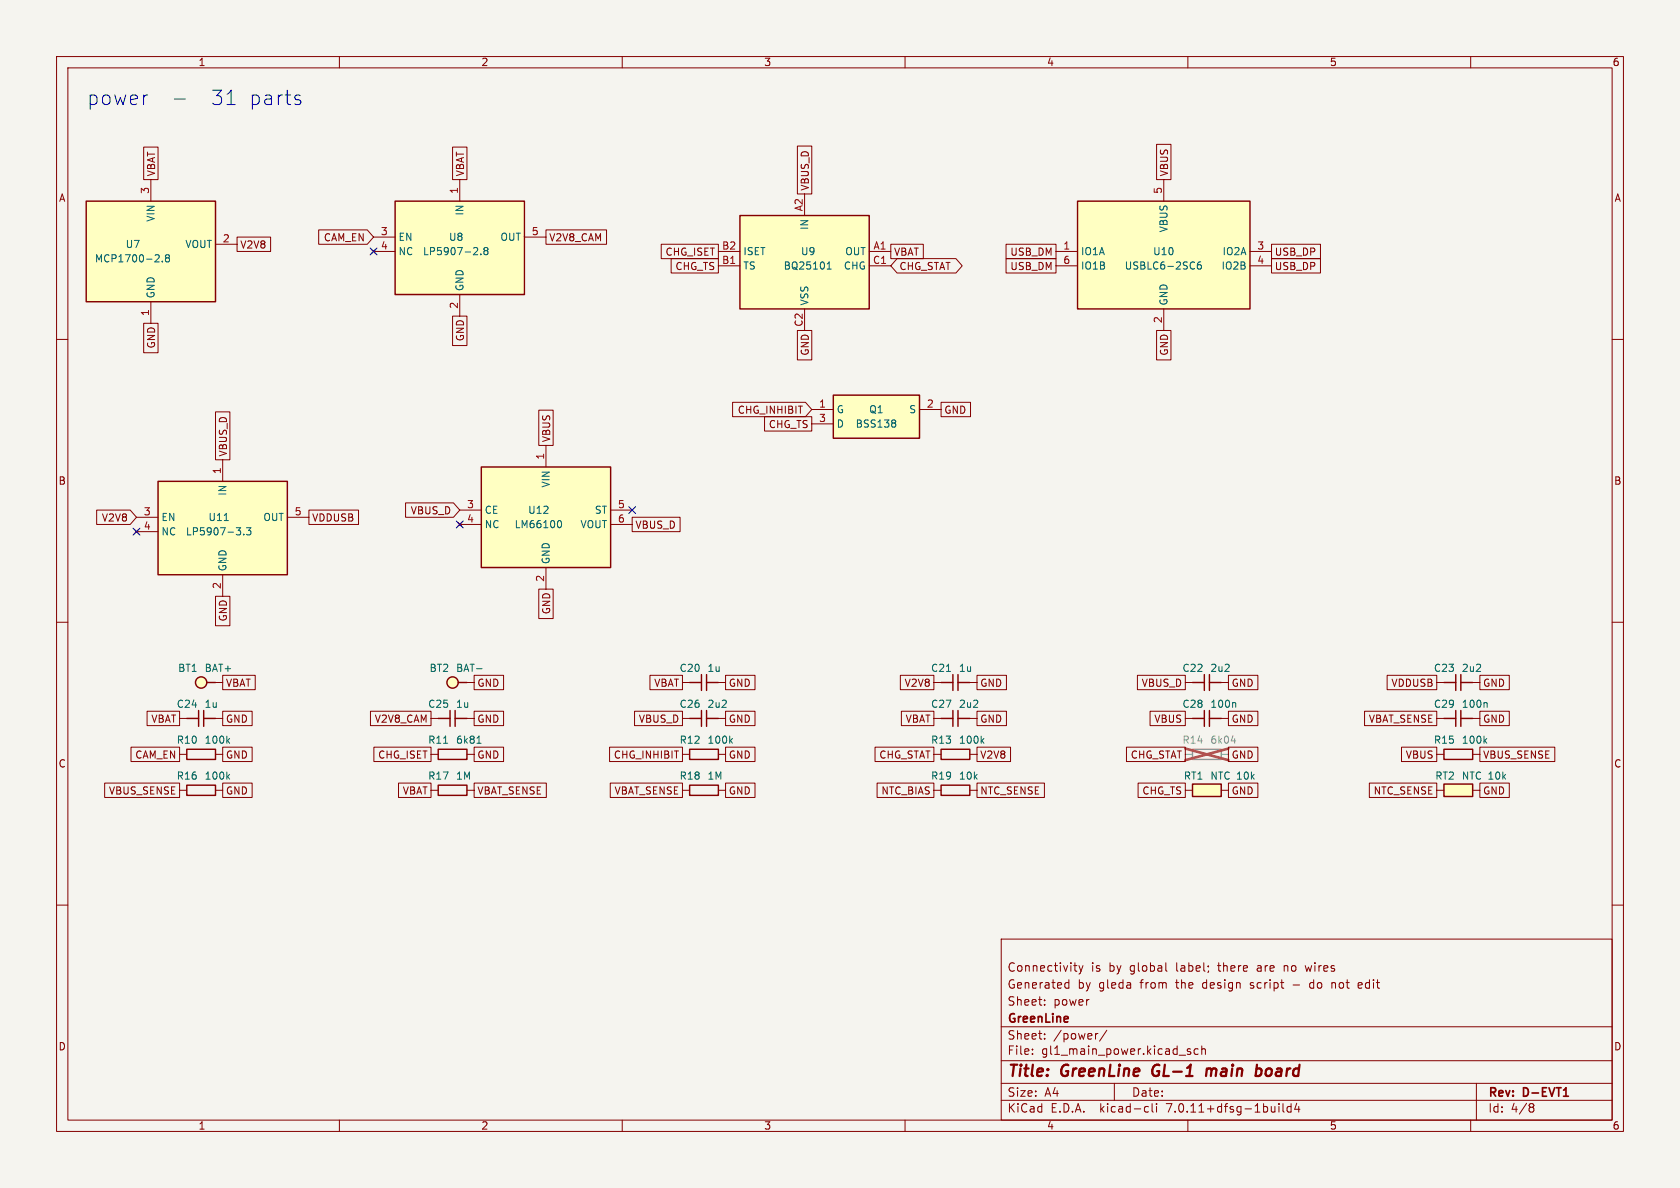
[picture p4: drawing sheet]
<svg xmlns="http://www.w3.org/2000/svg" width="297mm" height="210mm" viewBox="0 0 297 210" stroke-linecap="round" stroke-linejoin="round" font-family="sans-serif">
<path d="M0 0h297v210h-297z" fill="#f5f4ef" stroke="#f5f4ef" stroke-width=".18"/>
<g fill="none" stroke="#840000" stroke-width=".18">
<path d="M10 10h277v190h-277zM12 12h273v186h-273zM60 10v2M110 10v2M160 10v2M210 10v2M260 10v2M25.4 26h2.5v5.8h-2.5zM26.7 31.8v3.8M80 26h2.6v5.8h-2.6zM81.3 31.8v3.8M141 25.8h2.5v8.5h-2.5z"/>
<path d="M142.2 34.3v3.8M204.5 25.5h2.5v6.3h-2.5zM205.7 31.8v3.8M10 60h2M25.4 57.2h2.5v5.2h-2.5zM26.7 53.3v3.9M38.1 43.2h3.8M41.9 41.9h5.9v2.6h-5.9zM56.3 40.6h8.6l1.1 1.3-1.1 1.3h-8.6zM65.7 44.1l.7 .7M66 41.9h3.8M66 44.5h3.8"/>
<path d="M66.4 44.1l-.7 .7M80 55.9h2.6v5.2h-2.6zM81.3 52.1v3.8M92.7 41.9h3.8M96.5 40.6h10.7v2.6h-10.7zM116.9 43.2h10.1v2.5h-10.1zM118.7 45.7h8.3v2.6h-8.3zM127 44.5h3.8M127 47h3.8M141 58.4h2.5v5.2h-2.5zM142.2 54.6v3.8M153.7 44.5h3.8"/>
<path d="M153.7 47h3.8M157.5 43.2h5.7v2.5h-5.7zM158.6 45.7h10.4l1.1 1.3-1.1 1.3h-10.4l-1.1-1.3zM177.9 45.7h8.8v2.6h-8.8zM177.9 43.2h8.8v2.5h-8.8zM186.7 44.5h3.8M186.7 47h3.8M204.5 58.4h2.5v5.2h-2.5zM205.7 54.6v3.8M221 44.5h3.8M221 47h3.8M224.8 45.7h8.6v2.6h-8.6z"/>
<path d="M224.8 43.2h8.6v2.5h-8.6zM285 60h2M38.1 72.8h2.5v8.5h-2.5zM95.2 72.5h2.6v6.2h-2.6zM96.5 78.7v3.9M129.5 71.1h12.9l1.1 1.3-1.1 1.3h-12.9zM135.2 73.7h8.3v2.5h-8.3zM143.5 72.4h3.8M143.5 74.9h3.8M162.6 72.4h3.8M166.4 71.1h5.2v2.6h-5.2zM17.1 90.2h5.9l1.1 1.2-1.1 1.3h-5.9z"/>
<path d="M23.7 93.6l.8 .8M24.1 91.4h3.8M24.1 94h3.8M24.5 93.6l-.8 .8M39.4 81.3v3.8M50.8 91.4h3.8M54.6 90.2h8.8v2.5h-8.8zM71.7 88.9h8.5l1.1 1.3-1.1 1.2h-8.5zM80.9 92.3l.8 .8M81.3 90.2h3.8M81.3 92.7h3.8M81.7 92.3l-.8 .8"/>
<path d="M107.9 90.2h3.9M107.9 92.7h3.9M111.8 91.4h8.4v2.6h-8.4zM10 110h2M38.1 105.4h2.5v5.2h-2.5zM39.4 119.4h5.7v2.5h-5.7zM39.4 101.6v3.8M83.8 119.4h5.2v2.5h-5.2zM95.2 104.1h2.6v5.2h-2.6zM96.5 100.3v3.8M114.9 119.4h5.7v2.5h-5.7zM128.3 119.4h5.2v2.5h-5.2z"/>
<path d="M159.2 119.4h5.9v2.5h-5.9zM172.7 119.4h5.2v2.5h-5.2zM201.1 119.4h8.4v2.5h-8.4zM217.2 119.4h5.2v2.5h-5.2zM245.2 119.4h8.8v2.5h-8.8zM261.6 119.4h5.2v2.5h-5.2zM285 110h2M18.5 138.4h13.2v2.6h-13.2zM23.2 132.1h8.5v2.5h-8.5zM26 125.7h5.7v2.6h-5.7zM31.7 133.4h1.3M31.7 127h1.3"/>
<path d="M31.7 139.7h1.3M38.1 133.4h1.3M38.1 120.7h1.3M38.1 127h1.3M38.1 139.7h1.3M39.4 125.7h5.2v2.6h-5.2zM39.4 132.1h5.2v2.5h-5.2zM39.4 138.4h5.2v2.6h-5.2zM65.5 125.7h10.7v2.6h-10.7zM66.1 132.1h10.1v2.5h-10.1zM70.5 138.4h5.7v2.6h-5.7zM76.2 133.4h1.3"/>
<path d="M76.2 127h1.3M76.2 139.7h1.3M82.5 133.4h1.3M82.5 120.7h1.3M82.5 127h1.3M82.5 139.7h1.3M83.8 132.1h5.2v2.5h-5.2zM83.8 125.7h5.2v2.6h-5.2zM83.8 138.4h12.8v2.6h-12.8zM107.8 132.1h12.8v2.5h-12.8zM107.9 138.4h12.7v2.6h-12.7zM112.2 125.7h8.4v2.6h-8.4z"/>
<path d="M120.6 133.4h1.3M120.6 120.7h1.3M120.6 127h1.3M120.6 139.7h1.3M127 133.4h1.3M127 120.7h1.3M127 127h1.3M127 139.7h1.3M128.3 132.1h5.2v2.5h-5.2zM128.3 138.4h5.2v2.6h-5.2zM128.3 125.7h5.2v2.6h-5.2zM154.7 132.1h10.4v2.5h-10.4z"/>
<path d="M155.1 138.4h10v2.6h-10zM159.4 125.7h5.7v2.6h-5.7zM165.1 133.4h1.3M165.1 120.7h1.3M165.1 127h1.3M165.1 139.7h1.3M171.4 133.4h1.3M171.4 120.7h1.3M171.4 127h1.3M171.4 139.7h1.3M172.7 138.4h11.9v2.6h-11.9zM172.7 132.1h6v2.5h-6z"/>
<path d="M172.7 125.7h5.2v2.6h-5.2zM199.1 132.1h10.4v2.5h-10.4zM201.2 138.4h8.3v2.6h-8.3zM203.3 125.7h6.2v2.6h-6.2zM209.5 120.7h1.3M209.5 127h1.3M209.5 139.7h1.3M215.9 120.7h1.3M215.9 127h1.3M215.9 139.7h1.3M217.2 138.4h5.2v2.6h-5.2zM217.2 132.1h5.2v2.5h-5.2z"/>
<path d="M217.2 125.7h5.2v2.6h-5.2zM241.2 125.7h12.8v2.6h-12.8zM242.1 138.4h11.9v2.6h-11.9zM247.8 132.1h6.2v2.5h-6.2zM254 133.4h1.3M254 120.7h1.3M254 127h1.3M254 139.7h1.3M260.3 133.4h1.3M260.3 120.7h1.3M260.3 127h1.3M260.3 139.7h1.3"/>
<path d="M261.6 132.1h13.3v2.5h-13.3zM261.6 125.7h5.2v2.6h-5.2zM261.6 138.4h5.2v2.6h-5.2zM10 160h2M285 160h2M177 166h108v32h-108zM184.7 176.8v.1M184.7 177.6v.1M188.4 174.6h.6M188.4 173.8h.6M189 173.2v1.5M189.8 170.7h.6"/>
<path d="M190 171.5l.4 .2M190.7 170.7l.4 1M191.1 171.7l-.1 .4-.3 .1M191.5 170.7l-.4 1M206.1 170.2v1.3l.2 .2M227 170.7v1M227.1 170.8h-.1M228.6 174.1h1.1M230.7 170.7l.3 1M231.8 173.7l-.3 .3v.4l.3 .3M235.5 173.7v1M235.9 173.7l-.4 .1"/>
<path d="M240.7 173.8l-.4-.1-.2 .2 .1 .7h.5M240.8 174.1l-.7 .1M60 198v2M110 198v2M160 198v2M177 194.5h108M177 191.5h108M177 187.5h108M177 181.5h108M182.5 186.3v.1M182.5 185.5v.1M184.7 183.6v.1"/>
<path d="M184.7 182.8v.1M194.1 182.7l-.3 .1M195.7 182.1l-1.3 2M197 191.5v3M202.6 195.6l.4 .1M203 196.5l-.4 .1M203.7 195.1v1.3l.2 .2M204.5 195.1v.1M204.5 195.6v1M210 198v2M210.5 185.5l-.4-.1-.2 .2 .1 .2 .5 .2v.3h-.6M211.8 185.5l-.4-.1-.3 .3v.4l.1 .2h.6"/>
<path d="M212.5 185.5l.2-.1 .3 .1 .1 .9M212.5 184.9v1.5M226.1 195.1v.1M226.1 195.6v1M226.8 195.1v1.3l.2 .2M228.2 195.7l-.4-.1-.3 .3v.4l.2 .2h.5M228.2 195.1v1.5M229.2 195l-.3 1.1h.9M229.6 195.6v1M260 198v2M261 191.5v6.5M270.6 195.1h.3l.3 .3-.3 .3"/>
<path d="M270.6 195.7h.3M270.9 195.7l.2 .2 .1 .4-.3 .3h-.3"/>
</g>
<path d="M276.4 193.8h.9" fill="none" stroke="#840000" stroke-width=".3"/>
<path d="M204 188.5a1.27 1.27 0 0 0 0 1.6M213.4 188.9l-.2 1.3M214.1 189a.57 .57 0 0 0-.8 .1M214.2 189.2l-.1 1M222.3 188.9h.4l.3 .2v.7a.66 .66 0 0 1-.8 .4" fill="none" stroke="#840000" stroke-width=".4"/>
<g fill="none" stroke="#840000" stroke-width=".25">
<path d="M15.2 35.6h22.9v17.7h-22.9zM69.8 35.6h22.9v16.5h-22.9zM130.8 38.1h22.9v16.5h-22.9zM190.5 35.6h30.5v19h-30.5zM147.3 69.9h15.3v7.6h-15.3zM27.9 85.1h22.9v16.5h-22.9zM85.1 82.6h22.8v17.7h-22.8zM124 119.2v2.9M124.9 119.2v2.9M168.5 119.2v2.9M169.4 119.2v2.9M212.9 119.2v2.9"/>
<path d="M213.8 119.2v2.9M257.4 119.2v2.9M258.3 119.2v2.9M33 132.4h5.1v1.8h-5.1zM33 138.8h5.1v1.8h-5.1zM33 127h2.1M35.1 125.6v2.8M36 127h2.1M36 125.6v2.8M36.6 120.7h1.5M77.5 138.8h5v1.8h-5zM77.5 132.4h5v1.8h-5z"/>
<path d="M77.5 127h2.1M79.6 125.6v2.8M80.5 127h2M80.5 125.6v2.8M81 120.7h1.5M121.9 138.8h5.1v1.8h-5.1zM121.9 132.4h5.1v1.8h-5.1zM121.9 120.7h2.1M121.9 127h2.1M124 125.6v2.8M124.9 120.7h2.1M124.9 127h2.1"/>
<path d="M124.9 125.6v2.8M166.4 138.8h5v1.8h-5zM166.4 132.4h5v1.8h-5zM166.4 120.7h2.1M166.4 127h2.1M168.5 125.6v2.8M169.4 120.7h2M169.4 127h2M169.4 125.6v2.8M210.8 138.6h5.1v2.2h-5.1zM210.8 120.7h2.1M210.8 127h2.1"/>
<path d="M212.9 125.6v2.8M213.8 120.7h2.1M213.8 125.6v2.8M213.8 127h2.1M255.3 138.6h5v2.2h-5zM255.3 132.4h5v1.8h-5zM255.3 120.7h2.1M255.3 127h2.1M257.4 125.6v2.8M258.3 120.7h2M258.3 127h2M258.3 125.6v2.8"/>
<circle cx="35.6" cy="120.6" r="1"/>
<circle cx="80" cy="120.6" r="1"/>
</g>
<g fill="none" stroke="#006464" stroke-width=".18">
<path d="M27.4 46.3h.8M28.1 45.2v.4M28.7 46.2v.1M29.5 45.6l-.3-.3 .3-.3h.2l.3 .3-.3 .3M29.5 45.6l-.3 .2 .1 .4 .2 .1 .3-.1 .2-.1v-.3l-.3-.2M29.5 45.6h.2M84.3 43.8l.2 .2-.1 .3-.7 .7h.8M85 44.9v.1M85.8 44.3l-.3 .2 .1 .4 .2 .1h.3l.2-.2v-.3l-.3-.2M85.8 44.3l-.3-.2 .3-.3h.2l.3 .2-.3 .3M85.8 44.3h.2M146.2 47.6h.8"/>
<path d="M146.2 46.7l.4-.4v1.3M212.3 46.3l-.4 .1a.85 .85 0 0 0 0 1.2l.4-.2 .1-.4-.2-.2h-.4l-.1 .2M158.1 74.2l.3 .3-.3 .3 .3 .2v.3l-.3 .2M39.6 92h.8M41.8 93.3h.7l-.4 .5M42.4 93.8l.1 .2-.1 .5M43.1 94.4v.2M43.6 93.3h.8l-.5 .5 .4 .1v.5l-.2 .2-.5-.2M98.7 92.1l.1-.1a.68 .68 0 0 1 .5 .7 .68 .68 0 0 1-.5 .6l-.1-.1M84.3 118.2h.9M167.3 118.7h.7M40.2 130.9l.4 .5"/>
<path d="M40.2 137.3l.4 .4M40.6 130.5l-.5 .5M40.6 136.9l-.5 .5M78.4 131.4h.7M84.3 131.4h.7M84.6 130.3l.1-.2v1.3M129.1 130.9l.4 .5M129.5 130.5l-.5 .5M173.6 130.9l.3 .5M173.9 130.5l-.4 .5M218.3 124.2l.2 .2v.6M262.5 130.9l.3 .5"/>
<path d="M262.7 124.2l.2 .2v.6M262.8 130.5l-.4 .5"/>
</g>
<g fill="#ffffc2" stroke="#ffffc2" stroke-width=".18">
<path d="M210.8 138.6h5.1v2.2h-5.1z"/>
<path d="M27.9 85.1h22.9v16.5h-22.9z"/>
<path d="M69.8 35.6h22.9v16.5h-22.9z"/>
<path d="M190.5 35.6h30.5v19h-30.5z"/>
<path d="M15.2 35.6h22.9v17.7h-22.9z"/>
<path d="M147.3 69.9h15.3v7.6h-15.3z"/>
<path d="M130.8 38.1h22.9v16.5h-22.9z"/>
<path d="M255.3 138.6h5v2.2h-5z"/>
<path d="M85.1 82.6h22.8v17.7h-22.8z"/>
<circle cx="35.6" cy="120.6" r="1"/>
<circle cx="80" cy="120.6" r="1"/>
</g>
<path d="M210.8 132.4h5.1v1.8h-5.1z" fill="none" stroke="#9c9b98" stroke-width=".25"/>
<path d="M209.5 133.4h1.3M215.9 133.4h1.3" fill="none" stroke="#9c9b98" stroke-width=".18"/>
<path d="M217.7 131h.8" fill="none" stroke="#939391" stroke-width=".18"/>
<path d="M209.5 132.3l7.7 2.1M217.2 132.3l-7.7 2.1" fill="none" stroke="#eb3a3d" stroke-width=".46"/>
<path d="M30.8 17.5h2M40.1 18.5h1.5M52.5 17.6l.6 .2 .1 .3-.4 .4h-.4M52.5 16.8l.6 .1" fill="none" stroke="#0000c2" stroke-width=".18"/>
<path d="M65.4 43.8l1.2 1.3M66.6 43.8l-1.2 1.3M23.5 93.4l1.2 1.2M24.7 93.4l-1.2 1.2M80.7 92.1l1.2 1.2M81.9 92.1l-1.2 1.2M111.2 89.6l1.2 1.2M112.4 89.6l-1.2 1.2" fill="none" stroke="#000084" stroke-width=".18"/>
<g font-size="3.5" fill="#0000c2">
<text x="15.2" y="18.8">power</text>
<text x="36.9" y="18.8">31</text>
<text x="43.7" y="18.8">parts</text>
</g>
<g font-size="2.8" fill="#840000">
<text x="178" y="190.9">Title:</text>
<text x="187.7" y="190.9">GreenLine</text>
<text x="204.6" y="190.9">GL-1</text>
<text x="214.9" y="190.9">main</text>
<text x="224.4" y="190.9">board</text>
</g>
<g font-size="2.1" fill="#840000">
<text x="178" y="172">Connectivity</text>
<text x="192.9" y="172">is</text>
<text x="196.1" y="172">by</text>
<text x="199.9" y="172">global</text>
<text x="208.2" y="172">label;</text>
<text x="215.8" y="172">there</text>
<text x="222.8" y="172">are</text>
<text x="227.7" y="172">no</text>
<text x="231.7" y="172">wires</text>
<text x="178" y="178">Sheet:</text>
<text x="178" y="175">Generated</text>
<text x="186.2" y="178">power</text>
<text x="190.5" y="175">by</text>
<text x="194.3" y="175">gleda</text>
<text x="201.8" y="175">from</text>
<text x="208.2" y="175">the</text>
<text x="213" y="175">design</text>
<text x="221.6" y="175">script</text>
<text x="232.4" y="175">do</text>
<text x="236.4" y="175">not</text>
<text x="241.3" y="175">edit</text>
<text x="178" y="184">Sheet:</text>
<text x="178" y="181.2">GreenLine</text>
<text x="186.2" y="184">/power/</text>
<text x="178" y="186.7">File:</text>
<text x="184.1" y="186.7">gl1_main_power.kicad_sch</text>
<text x="178" y="196.9">KiCad</text>
<text x="178" y="194.1">Size:</text>
<text x="184.7" y="194.1">A4</text>
<text x="185.7" y="196.9">E.D.A.</text>
<text x="194.6" y="196.9">kicad-cli</text>
<text x="200" y="194.1">Date:</text>
<text x="206.5" y="196.9">7.0.11+dfsg-1build4</text>
<text x="263" y="194.3">Rev:</text>
<text x="263" y="196.9">Id:</text>
<text x="267.1" y="196.9">4/8</text>
<text x="269.4" y="194.3">D-EVT1</text>
</g>
<g font-size="1.8" fill="#840000">
<text x="35" y="11.9">1</text>
<text x="85" y="11.9">2</text>
<text x="135" y="11.9">3</text>
<text x="185" y="11.9">4</text>
<text x="235" y="11.9">5</text>
<text x="285" y="11.9">6</text>
<text x="10.3" y="35.9">A</text>
<text x="27.6" y="31.3" transform="rotate(-90 27.6 31.3)">VBAT</text>
<text x="82.2" y="31.3" transform="rotate(-90 82.2 31.3)">VBAT</text>
<text x="143.2" y="33.8" transform="rotate(-90 143.2 33.8)">VBUS_D</text>
<text x="206.7" y="31.3" transform="rotate(-90 206.7 31.3)">VBUS</text>
<text x="285.3" y="35.9">A</text>
<text x="42.4" y="44.1">V2V8</text>
<text x="57.2" y="42.9">CAM_EN</text>
<text x="97" y="42.9">V2V8_CAM</text>
<text x="117.6" y="45.4">CHG_ISET</text>
<text x="119.3" y="47.9">CHG_TS</text>
<text x="158" y="45.4">VBAT</text>
<text x="158.9" y="47.9">CHG_STAT</text>
<text x="178.5" y="47.9">USB_DM</text>
<text x="178.5" y="45.4">USB_DM</text>
<text x="225.3" y="47.9">USB_DP</text>
<text x="225.3" y="45.4">USB_DP</text>
<text x="27.6" y="61.7" transform="rotate(-90 27.6 61.7)">GND</text>
<text x="82.2" y="60.4" transform="rotate(-90 82.2 60.4)">GND</text>
<text x="143.2" y="63" transform="rotate(-90 143.2 63)">GND</text>
<text x="206.7" y="63" transform="rotate(-90 206.7 63)">GND</text>
<text x="130.3" y="73.3">CHG_INHIBIT</text>
<text x="135.8" y="75.9">CHG_TS</text>
<text x="166.8" y="73.3">GND</text>
<text x="40.3" y="80.8" transform="rotate(-90 40.3 80.8)">VBUS_D</text>
<text x="97.5" y="78.3" transform="rotate(-90 97.5 78.3)">VBUS</text>
<text x="10.3" y="85.9">B</text>
<text x="285.3" y="85.9">B</text>
<text x="17.9" y="92.4">V2V8</text>
<text x="55.1" y="92.4">VDDUSB</text>
<text x="72.5" y="91.1">VBUS_D</text>
<text x="112.2" y="93.7">VBUS_D</text>
<text x="40.3" y="110" transform="rotate(-90 40.3 110)">GND</text>
<text x="97.5" y="108.7" transform="rotate(-90 97.5 108.7)">GND</text>
<text x="39.8" y="121.6">VBAT</text>
<text x="84.3" y="121.6">GND</text>
<text x="115.6" y="121.6">VBAT</text>
<text x="128.7" y="121.6">GND</text>
<text x="159.8" y="121.6">V2V8</text>
<text x="173.2" y="121.6">GND</text>
<text x="201.7" y="121.6">VBUS_D</text>
<text x="217.6" y="121.6">GND</text>
<text x="245.9" y="121.6">VDDUSB</text>
<text x="262.1" y="121.6">GND</text>
<text x="26.7" y="128">VBAT</text>
<text x="39.8" y="128">GND</text>
<text x="66.1" y="128">V2V8_CAM</text>
<text x="84.3" y="128">GND</text>
<text x="112.8" y="128">VBUS_D</text>
<text x="128.7" y="128">GND</text>
<text x="160" y="128">VBAT</text>
<text x="173.2" y="128">GND</text>
<text x="204" y="128">VBUS</text>
<text x="217.6" y="128">GND</text>
<text x="241.9" y="128">VBAT_SENSE</text>
<text x="262.1" y="128">GND</text>
<text x="10.3" y="135.9">C</text>
<text x="23.8" y="134.3">CAM_EN</text>
<text x="39.8" y="134.3">GND</text>
<text x="66.8" y="134.3">CHG_ISET</text>
<text x="84.3" y="134.3">GND</text>
<text x="108.4" y="134.3">CHG_INHIBIT</text>
<text x="128.7" y="134.3">GND</text>
<text x="155.3" y="134.3">CHG_STAT</text>
<text x="173.2" y="134.3">V2V8</text>
<text x="199.8" y="134.3">CHG_STAT</text>
<text x="217.6" y="134.3">GND</text>
<text x="248.4" y="134.3">VBUS</text>
<text x="262.1" y="134.3">VBUS_SENSE</text>
<text x="285.3" y="135.9">C</text>
<text x="19.2" y="140.7">VBUS_SENSE</text>
<text x="39.8" y="140.7">GND</text>
<text x="71.1" y="140.7">VBAT</text>
<text x="84.3" y="140.7">VBAT_SENSE</text>
<text x="108.5" y="140.7">VBAT_SENSE</text>
<text x="128.7" y="140.7">GND</text>
<text x="155.7" y="140.7">NTC_BIAS</text>
<text x="173.2" y="140.7">NTC_SENSE</text>
<text x="201.9" y="140.7">CHG_TS</text>
<text x="217.6" y="140.7">GND</text>
<text x="242.7" y="140.7">NTC_SENSE</text>
<text x="262.1" y="140.7">GND</text>
<text x="10.3" y="185.9">D</text>
<text x="285.3" y="185.9">D</text>
<text x="35" y="199.9">1</text>
<text x="85" y="199.9">2</text>
<text x="135" y="199.9">3</text>
<text x="185" y="199.9">4</text>
<text x="235" y="199.9">5</text>
<text x="285" y="199.9">6</text>
</g>
<g font-size="1.8" fill="#a90000">
<text x="26.4" y="34.4" transform="rotate(-90 26.4 34.4)">3</text>
<text x="81" y="34.4" transform="rotate(-90 81 34.4)">1</text>
<text x="205.5" y="34.4" transform="rotate(-90 205.5 34.4)">5</text>
<text x="67.2" y="41.7">3</text>
<text x="93.9" y="41.7">5</text>
<text x="142" y="37.4" transform="rotate(-90 142 37.4)">A2</text>
<text x="39.3" y="42.9">2</text>
<text x="67.2" y="44.2">4</text>
<text x="127.6" y="46.7">B1</text>
<text x="127.6" y="44.2">B2</text>
<text x="154.2" y="46.7">C1</text>
<text x="154.3" y="44.2">A1</text>
<text x="187.9" y="44.2">1</text>
<text x="187.9" y="46.7">6</text>
<text x="222.2" y="44.2">3</text>
<text x="222.2" y="46.7">4</text>
<text x="26.4" y="56" transform="rotate(-90 26.4 56)">1</text>
<text x="81" y="54.7" transform="rotate(-90 81 54.7)">2</text>
<text x="142" y="57.9" transform="rotate(-90 142 57.9)">C2</text>
<text x="205.5" y="57.2" transform="rotate(-90 205.5 57.2)">2</text>
<text x="144.7" y="72.1">1</text>
<text x="144.7" y="74.7">3</text>
<text x="163.8" y="72.1">2</text>
<text x="39.1" y="83.9" transform="rotate(-90 39.1 83.9)">1</text>
<text x="96.3" y="81.4" transform="rotate(-90 96.3 81.4)">1</text>
<text x="82.5" y="89.9">3</text>
<text x="109.1" y="89.9">5</text>
<text x="25.3" y="91.2">3</text>
<text x="25.3" y="93.7">4</text>
<text x="52" y="91.2">5</text>
<text x="82.5" y="92.5">4</text>
<text x="109.1" y="92.5">6</text>
<text x="39.1" y="104.2" transform="rotate(-90 39.1 104.2)">2</text>
<text x="96.3" y="102.9" transform="rotate(-90 96.3 102.9)">2</text>
</g>
<g font-size="1.8" fill="#006464">
<text x="27.5" y="39.3" transform="rotate(-90 27.5 39.3)">VIN</text>
<text x="82.1" y="38.2" transform="rotate(-90 82.1 38.2)">IN</text>
<text x="143.1" y="40.7" transform="rotate(-90 143.1 40.7)">IN</text>
<text x="206.6" y="41.2" transform="rotate(-90 206.6 41.2)">VBUS</text>
<text x="16.7" y="46.6">MCP1700-2.8</text>
<text x="22.1" y="44">U7</text>
<text x="32.7" y="44">VOUT</text>
<text x="70.4" y="42.8">EN</text>
<text x="70.4" y="45.3">NC</text>
<text x="74.7" y="45.3">LP5907-2.8</text>
<text x="79.3" y="42.8">U8</text>
<text x="88.4" y="42.8">OUT</text>
<text x="131.3" y="47.9">TS</text>
<text x="131.3" y="45.3">ISET</text>
<text x="138.4" y="47.9">BQ25101</text>
<text x="141.5" y="45.3">U9</text>
<text x="149.1" y="47.9">CHG</text>
<text x="149.3" y="45.3">OUT</text>
<text x="191" y="45.3">IO1A</text>
<text x="191" y="47.9">IO1B</text>
<text x="198.7" y="47.9">USBLC6-2SC6</text>
<text x="203.8" y="45.3">U10</text>
<text x="215.9" y="47.9">IO2B</text>
<text x="216" y="45.3">IO2A</text>
<text x="27.5" y="52.8" transform="rotate(-90 27.5 52.8)">GND</text>
<text x="82.1" y="51.6" transform="rotate(-90 82.1 51.6)">GND</text>
<text x="143.1" y="54.1" transform="rotate(-90 143.1 54.1)">VSS</text>
<text x="206.6" y="54.1" transform="rotate(-90 206.6 54.1)">GND</text>
<text x="147.8" y="73.3">G</text>
<text x="147.8" y="75.8">D</text>
<text x="151.2" y="75.8">BSS138</text>
<text x="153.6" y="73.3">Q1</text>
<text x="160.6" y="73.3">S</text>
<text x="40.2" y="87.7" transform="rotate(-90 40.2 87.7)">IN</text>
<text x="97.4" y="86.3" transform="rotate(-90 97.4 86.3)">VIN</text>
<text x="28.4" y="92.3">EN</text>
<text x="28.4" y="94.8">NC</text>
<text x="32.8" y="94.8">LP5907-3.3</text>
<text x="36.8" y="92.3">U11</text>
<text x="46.5" y="92.3">OUT</text>
<text x="85.6" y="91">CE</text>
<text x="85.6" y="93.6">NC</text>
<text x="90.9" y="93.6">LM66100</text>
<text x="93.3" y="91">U12</text>
<text x="102.5" y="93.6">VOUT</text>
<text x="105.1" y="91">ST</text>
<text x="40.2" y="101.1" transform="rotate(-90 40.2 101.1)">GND</text>
<text x="97.4" y="99.8" transform="rotate(-90 97.4 99.8)">GND</text>
<text x="31.4" y="119">BT1</text>
<text x="36.1" y="119">BAT+</text>
<text x="75.8" y="119">BT2</text>
<text x="80.5" y="119">BAT-</text>
<text x="120.1" y="119">C20</text>
<text x="125" y="119">1u</text>
<text x="164.5" y="119">C21</text>
<text x="169.4" y="119">1u</text>
<text x="209" y="119">C22</text>
<text x="213.9" y="119">2u2</text>
<text x="253.4" y="119">C23</text>
<text x="258.3" y="119">2u2</text>
<text x="31.2" y="125.3">C24</text>
<text x="36.1" y="125.3">1u</text>
<text x="75.6" y="125.3">C25</text>
<text x="80.5" y="125.3">1u</text>
<text x="120.1" y="125.3">C26</text>
<text x="125" y="125.3">2u2</text>
<text x="164.5" y="125.3">C27</text>
<text x="169.4" y="125.3">2u2</text>
<text x="209" y="125.3">C28</text>
<text x="213.9" y="125.3">100n</text>
<text x="253.4" y="125.3">C29</text>
<text x="258.3" y="125.3">100n</text>
<text x="31.2" y="131.7">R10</text>
<text x="36.1" y="131.7">100k</text>
<text x="75.6" y="131.7">R11</text>
<text x="80.5" y="131.7">6k81</text>
<text x="120.1" y="131.7">R12</text>
<text x="125" y="131.7">100k</text>
<text x="164.5" y="131.7">R13</text>
<text x="169.4" y="131.7">100k</text>
<text x="253.4" y="131.7">R15</text>
<text x="258.3" y="131.7">100k</text>
<text x="31.2" y="138">R16</text>
<text x="36.1" y="138">100k</text>
<text x="75.6" y="138">R17</text>
<text x="80.5" y="138">1M</text>
<text x="120.1" y="138">R18</text>
<text x="125" y="138">1M</text>
<text x="164.5" y="138">R19</text>
<text x="169.4" y="138">10k</text>
<text x="209.2" y="138">RT1</text>
<text x="213.9" y="138">NTC 10k</text>
<text x="253.6" y="138">RT2</text>
<text x="258.3" y="138">NTC 10k</text>
</g>
<g font-size="1.8" fill="#939391">
<text x="209" y="131.7">R14</text>
<text x="213.9" y="131.7">6k04</text>
</g>
</svg>
